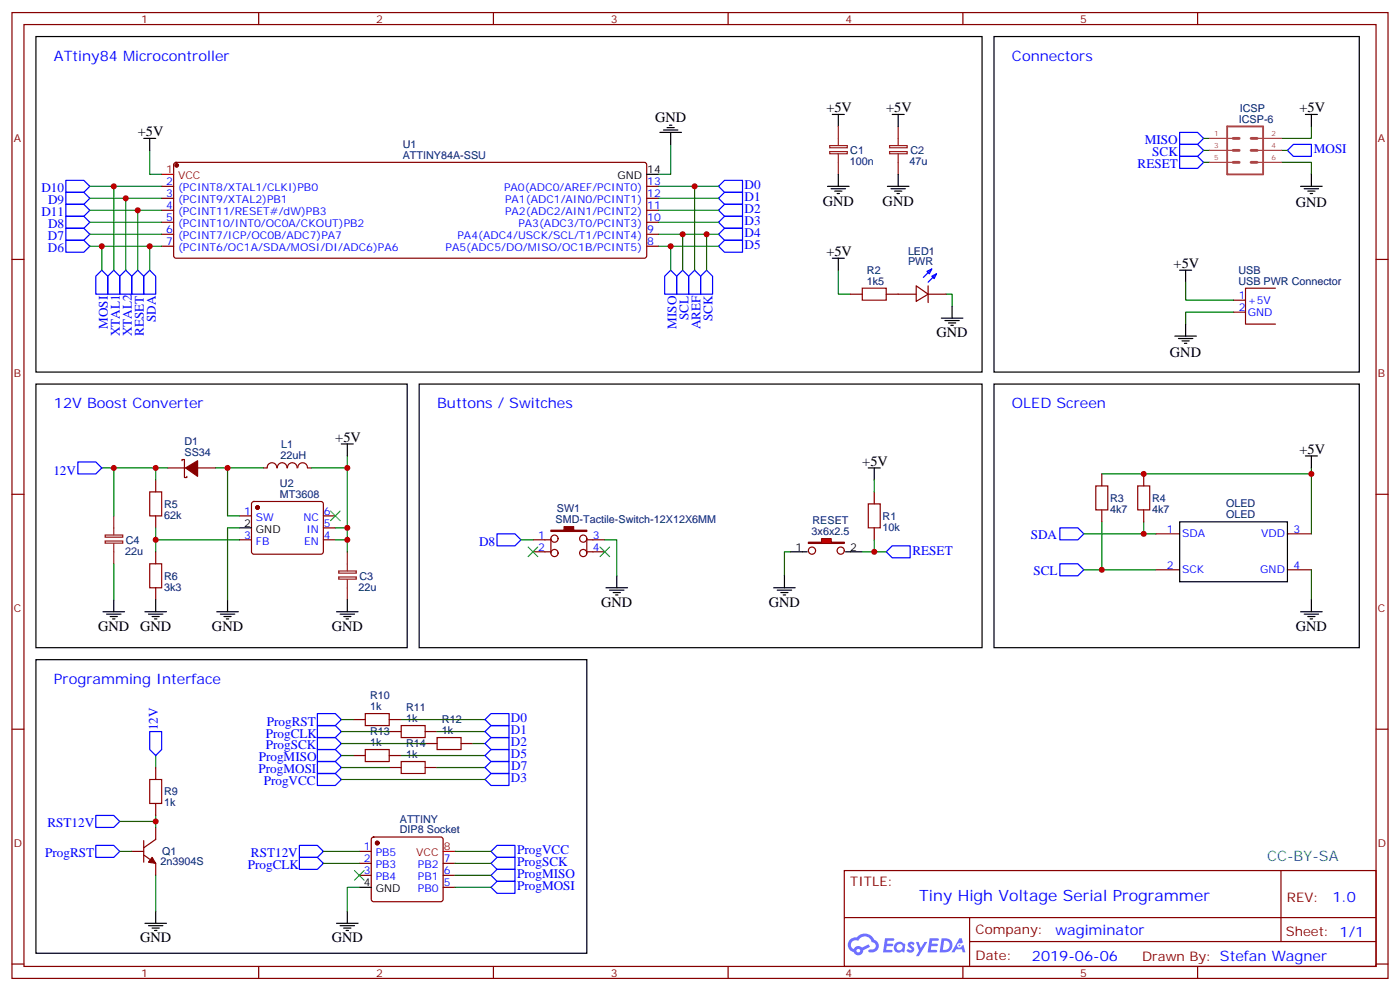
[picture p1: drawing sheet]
<svg xmlns="http://www.w3.org/2000/svg" width="412mm" height="292mm" viewBox="0 0 412 292" stroke-linecap="round" stroke-linejoin="round" font-family="sans-serif">
<g fill="none" stroke="#870000" stroke-width=".35">
<path d="M3.5 3.7h405.4v284.3h-405.4zM7.1 7.2h398.2v277.3h-398.2zM76.2 3.7v3.5M145.3 3.7v3.5M214.5 3.7v3.5M283.6 3.7v3.5M352.8 3.7v3.5M3.5 76.4h3.6M405.3 76.4h3.6M3.5 145.5h3.6M405.3 145.5h3.6M3.5 214.7h3.6"/>
<path d="M405.3 214.7h3.6M248.7 256.3h156.6v28.2h-156.6zM377.3 256.3v20.9M248.7 270.1h156.5M285.6 277.2h119.6M285.6 270.1v14.2M3.5 283.8h3.6M76.2 284.5v3.5M145.3 284.5v3.5M214.5 284.5v3.5M283.6 284.5v3.5M352.8 284.5v3.5"/>
<path d="M405.3 283.8h3.6"/>
</g>
<g fill="#5487ff">
<path d="M267.7 277.5a1.22 1.22 0 0 1 1.7 .2l-.4 .6a.47 .47 0 0 0-.3-.4 .47 .47 0 0 0-.5 .2l.1 .2a1.14 1.14 0 0 1 .8 1.8 1.14 1.14 0 0 1-1.9 0l-.2-.2 .5-.6 .7 .5a.29 .29 0 0 0 .3-.3 .29 .29 0 0 0-.2-.3 1.04 1.04 0 0 1-.6-1.7z"/>
<path d="M260.7 276.2h2.4l.3 .2-.2 .5-1.8 .1-.1 .8h1.5l.3 .4-.3 .4h-1.6l-.2 1.1h1.7l.2 .3-.2 .3-2.6 .1z"/>
<path d="M273.8 276.2h2.4l.3 .2-.1 .5-1.8 .1-.2 .8h1.6l.3 .4-.4 .4-1.6-.1-.1 1.1 1.7 .1 .2 .3-.2 .3-2.6 .1z"/>
<path d="M282.6 276.2h.7l.3 1.3-.6 .3a.69 .69 0 0 0-1 .3 .69 .69 0 0 0 .4 .9 .69 .69 0 0 0 .9-.6l.5-.2 .6 2.2h-.8l-.2-.9h-1.8l-.5 .9h-.8z"/>
<path d="M269.8 277.3h.8l.6 1.8 1.1-1.8h.9l-2.6 4.2h-.8l.9-1.5z"/>
<path d="M277.4 276.2l-.6 4.2h1.3a2.11 2.11 0 0 0 2.5-2.1 2.11 2.11 0 0 0-2.5-2.1zM278.1 277a1.39 1.39 0 0 1 1.7 1.4 1.39 1.39 0 0 1-1.8 1.2h-.3z"/>
<path d="M263.7 277.8a1.54 1.54 0 0 0-.1 2.2 1.54 1.54 0 0 0 2.2 .1l.6 .3 .3-2.3-.2-.3h-.4a1.49 1.49 0 0 0-2.4 0zM264 278.8a.94 .94 0 0 1 1.8 0 .94 .94 0 0 1-1.8 0z"/>
<path d="M250.4 276.6a2.18 2.18 0 0 0 1.1 3.7 1.44 1.44 0 0 0 1.6 .9 1.44 1.44 0 0 0 1.2-1.4l2-1.1-.5-.7-1.9 1a1.47 1.47 0 0 0-2.4 .4 1.39 1.39 0 0 1-.7-1.9 1.39 1.39 0 0 1 2-.5 2.12 2.12 0 0 1 2.2-1.3 2.12 2.12 0 0 1 1.9 1.7 1.14 1.14 0 0 1 1.1 1.4 1.14 1.14 0 0 1-1.7 .7 .43 .43 0 0 0-.5 .4 .43 .43 0 0 0 .4 .5 1.98 1.98 0 0 0 2.5-1.2 1.98 1.98 0 0 0-1.2-2.6 3.1 3.1 0 0 0-5.3-.6l-.9 .1zM252.3 279.9a.55 .55 0 0 1 1.1 0 .55 .55 0 0 1-1.1 0z"/>
<circle cx="282.6" cy="278.3" r=".26"/>
</g>
<g fill="none" stroke="#870000" stroke-width=".35">
<path d="M47.6 54.9h3.6M47.6 58.4h3.6M51.4 48l.5-.2h137.9l.5 .2 .2 .5v26.8l-.2 .5-.5 .2h-137.9l-.5-.2-.2-.5v-26.8zM190.5 54.9h3.5M190.5 58.4h3.5M47.6 61.9h3.6M47.6 65.4h3.6M47.6 69h3.6M47.6 72.5h3.6M190.5 61.9h3.5M190.5 65.4h3.5M190.5 69h3.5"/>
<path d="M190.5 72.5h3.5M250.5 86.6h3.5M261.1 86.6h8.8M269.9 84.1l3.5 2.5-3.5 2.1zM273.4 86.6h5.3M273.4 84.1v5M157 158.9h5.3M162.3 158.6v4.2M172.9 158.9h5.3M172.9 158.6v4.2M340.4 157.2h7.1M379.2 157.2h7.1"/>
<path d="M157 162.5h5.3M172.9 162.5h5.3M340.4 167.7h7.1M379.2 167.7h7.1M104.1 211.8h3.5M114.7 211.8h3.5M114.7 215.4h3.5M125.2 215.4h3.6M125.2 218.9h3.6M135.8 218.9h3.5M104.1 222.4h3.5M114.7 222.4h3.5"/>
<path d="M114.7 226h3.5M125.2 226h3.6M38.8 250.6h3.5M42.3 251.7l3.6 2.5v3.5M42.3 247.5v6.3M45.9 243.6v3.5l-3.6 2.5M105.8 250.6h3.6M105.8 254.2h3.6M105.8 257.7h3.6M109.6 246.6l.5-.2h19.7l.5 .2 .2 .5v17.7l-.2 .5-.5 .2h-19.7l-.5-.3-.2-.4v-17.7zM130.5 254.2h3.6M130.5 257.7h3.6"/>
<path d="M130.5 261.2h3.6"/>
<circle cx="163.3" cy="158.6" r="1.06"/>
<circle cx="171.8" cy="158.6" r="1.06"/>
<circle cx="163.3" cy="162.8" r="1.06"/>
<circle cx="171.8" cy="162.8" r="1.06"/>
</g>
<g fill="#870000" stroke="#870000" stroke-width=".35">
<path d="M44.8 252.4l1.1 1.8-2.2-.4z"/>
<path d="M162.3 156.1h3.9v-1.1h2.8v1.1h3.9v.4h-10.6z"/>
<circle cx="52" cy="48.7" r=".53"/>
<circle cx="111.1" cy="248.2" r=".53"/>
</g>
<path d="M47.6 51.3h3.6M130.5 250.6h3.6" fill="none" stroke="#f00" stroke-width=".35"/>
<g fill="none" stroke="#000" stroke-width=".35">
<path d="M245.2 33.7h3.5M246.9 33.7v3.5M262.8 33.7h3.5M264.6 33.7v3.5M384.5 33.7h3.6M386.3 33.7v3.5M42.3 40.7h3.6M44.1 40.7v3.6M190.5 51.3h3.5M245.2 76h3.5M246.9 76v3.6M347.5 79.6h3.5"/>
<path d="M349.2 79.6v3.5M255.8 137.8h3.5M257.5 137.8v3.5M384.5 134.2h3.6M386.3 134.2v3.6M347.5 153.6h31.7v17.7h-31.7zM178.5 173h6.4M179.6 173.7h4.2M180.6 174.4h2.1M181.3 175.2h.7M181.7 169.5v3.5M232.8 162.5h3.6"/>
<path d="M250.5 162.5h3.5M42.7 271.8h6.3M43.7 272.5h4.3M44.8 273.2h2.1M45.5 273.9h.7M45.9 268.3v3.5M99.1 271.8h6.4M100.2 272.5h4.2M101.2 273.2h2.2M102 273.9h.7M102.3 268.3v3.5M105.8 261.2h3.6"/>
</g>
<g fill="none" stroke="#008700" stroke-width=".35">
<path d="M386.3 37.2v3.5h-8.8M26.5 54.9h21.1M26.5 58.4h21.1M33.5 54.9v24.7M37 58.4v21.2M44.1 44.3v7h3.5M194 54.9h17.7M194 58.4h17.7M197.6 42.5v8.8h-3.6M204.6 54.9v24.7M354.5 47.8h1.8M354.5 44.3h1.8"/>
<path d="M354.5 40.7h1.8M377.5 47.8h8.8v3.5M377.5 44.3h1.7M26.5 61.9h21.1M26.5 65.4h21.1M26.5 69h21.1M26.5 72.5h21.1M30 72.5v7.1M40.6 61.9v17.7M44.1 72.5v7.1M194 61.9h17.7M194 65.4h17.7"/>
<path d="M194 69h17.7M194 72.5h17.7M197.6 72.5v7.1M201.1 69v10.6M208.1 69v10.6M246.9 79.6v7h3.6M278.7 86.6h1.8v3.5M324.6 139.5h61.7M386.3 137.8v19.4M153.5 158.9h3.5M178.2 158.9h3.5v10.6M319.3 157.2h21.1"/>
<path d="M324.6 153.6v14.1M336.9 153.6v3.6M319.3 167.7h21.1M386.3 167.7v8.9M100.5 211.8h3.6M100.5 215.4h14.2M100.5 218.9h24.7M118.2 211.8h24.7M128.8 215.4h14.1M139.3 218.9h3.6M45.9 222.4v3.6M100.5 222.4h3.6"/>
<path d="M100.5 226h14.2M118.2 222.4h24.7M128.8 226h14.1M35.3 250.6h3.5M35.3 241.8h10.6M45.9 240.1v3.5M95.2 250.6h10.6M95.2 254.2h10.6M134.1 250.6h10.5M134.1 254.2h10.5M134.1 257.7h10.5M105.8 261.2h-3.5v7.1"/>
<path d="M134.1 261.2h10.5"/>
</g>
<g fill="none" stroke="#00f" stroke-width=".35">
<path d="M347.5 39h5.3l1.7 1.7-1.7 1.8h-5.3zM19.4 53.1h5.3l1.8 1.8-1.8 1.7h-5.3zM19.4 56.6h5.3l1.8 1.8-1.8 1.7h-5.3zM211.7 54.9l1.7-1.8h5.3v3.5h-5.3zM211.7 58.4l1.7-1.8h5.3v3.5h-5.3zM347.5 46h5.3l1.7 1.8-1.7 1.8h-5.3zM347.5 42.5h5.3l1.7 1.8-1.7 1.7h-5.3zM379.2 44.3l1.8-1.8h5.3v3.5h-5.3zM19.4 63.7h5.3l1.8 1.7-1.8 1.8h-5.3zM19.4 60.1h5.3l1.8 1.8-1.8 1.8h-5.3zM19.4 70.7h5.3l1.8 1.8-1.8 1.8h-5.3zM19.4 67.2h5.3l1.8 1.8-1.8 1.7h-5.3z"/>
<path d="M30 79.6l1.7 1.7v5.3h-3.5v-5.3zM33.5 79.6l1.8 1.7v5.3h-3.6v-5.3zM37 79.6l1.8 1.7v5.3h-3.5v-5.3zM40.6 79.6l1.7 1.7v5.3h-3.5v-5.3zM44.1 79.6l1.8 1.7v5.3h-3.6v-5.3zM197.6 79.6l1.7 1.7v5.3h-3.5v-5.3zM201.1 79.6l1.7 1.7v5.3h-3.5v-5.3zM204.6 79.6l1.8 1.7v5.3h-3.6v-5.3zM208.1 79.6l1.8 1.7v5.3h-3.5v-5.3zM211.7 61.9l1.7-1.8h5.3v3.6h-5.3zM211.7 69l1.7-1.8h5.3v3.5h-5.3zM211.7 72.5l1.7-1.8h5.3v3.6h-5.3z"/>
<path d="M213.4 63.7h5.3v3.5h-5.3l-1.7-1.8zM273 79.9l1.5-.7-.7 1.4zM274.5 79.2l-2.5 2.5M274.5 81.3l1.4-.7-.7 1.4zM275.9 80.6l-2.5 2.5M146.4 157.2h5.3l1.8 1.7-1.8 1.8h-5.3zM312.2 155.4h5.3l1.8 1.8-1.8 1.7h-5.3zM312.2 166h5.3l1.8 1.7-1.8 1.8h-5.3zM44.1 215.4h3.5v5.3l-1.7 1.7-1.8-1.7zM93.5 210.1h5.3l1.7 1.7-1.7 1.8h-5.3zM93.5 213.6h5.3l1.7 1.8-1.7 1.7h-5.3zM93.5 217.1h5.3l1.7 1.8-1.7 1.8h-5.3z"/>
<path d="M142.9 211.8l1.7-1.7h5.3v3.5h-5.3zM142.9 218.9l1.7-1.8h5.3v3.6h-5.3zM144.6 213.6h5.3v3.5h-5.3l-1.7-1.7zM93.5 220.7h5.3l1.7 1.7-1.7 1.8h-5.3zM93.5 224.2h5.3l1.7 1.8-1.7 1.7h-5.3zM93.5 227.7h5.3l1.7 1.8-1.7 1.7h-5.3zM142.9 229.5l1.7-1.8h5.3v3.5h-5.3zM142.9 222.4l1.7-1.7h5.3v3.5h-5.3zM142.9 226l1.7-1.8h5.3v3.5h-5.3zM28.2 240.1h5.3l1.8 1.7-1.8 1.8h-5.3zM28.2 248.9h5.3l1.8 1.7-1.8 1.8h-5.3zM88.2 248.9h5.3l1.7 1.7-1.7 1.8h-5.3z"/>
<path d="M88.2 252.4h5.3l1.7 1.8-1.7 1.7h-5.3zM144.6 254.2l1.8-1.8h5.3v3.5h-5.3zM144.6 257.7l1.8-1.8h5.3v3.6h-5.3zM146.4 248.9h5.3v3.5h-5.3l-1.8-1.8zM144.6 261.2l1.8-1.7h5.3v3.5h-5.3z"/>
</g>
<path d="M361.5 37.2h10.6v14.1h-10.6z" fill="none" stroke="#a64a4a" stroke-width=".56"/>
<path d="M363.2 47.8h1.8M363.2 44.3h1.8M363.2 40.7h1.8M368.5 47.8h1.8M368.5 44.3h1.8M368.5 40.7h1.8" fill="none" stroke="#a64a4a" stroke-width=".85"/>
<path d="M356.3 40.7h7M356.3 44.3h7M356.3 47.8h7M370.5 40.7h7M370.5 44.3h7M370.5 47.8h7" fill="none" stroke="#a64a4a" stroke-width=".35"/>
<path d="M264.6 37.2v5.7M262 44.6h5.2v.7h-5.2zM262 42.9h5.2v.6h-5.2zM264.6 45.3v6" fill="none" stroke="#8c2424" stroke-width=".35"/>
<path d="M254 84.8h7.1v3.6h-7.1zM107.6 210.1h7.1v3.5h-7.1zM118.2 213.6h7v3.5h-7zM128.8 217.1h7v3.6h-7zM107.6 220.7h7.1v3.5h-7.1zM118.2 224.2h7v3.5h-7z" fill="none" stroke="#a10000" stroke-width=".35"/>
<path d="M238.1 159.6h3.9v-1h2.8v1h3.9v.4h-10.6z" fill="#f00" stroke="#870000" stroke-width=".35"/>
<g fill="none" stroke="#870000" stroke-width=".35">
<path d="M363.4 88.4h3.5M363.4 91.9h3.5M375.7 84.8h-8.8v10.6h8.8M49.4 137.8h5.3M53.6 135.6v-.3h.7v5.3h.7v-.4M58.2 137.8h5.3M77.6 137.8h1.1M78.7 137.7a1.41 1.41 0 0 1 1.4-1.5 1.41 1.41 0 0 1 1.4 1.5M81.7 137.7a1.41 1.41 0 0 1 1.4-1.5 1.41 1.41 0 0 1 1.4 1.5M84.7 137.7a1.41 1.41 0 0 1 1.4-1.5 1.41 1.41 0 0 1 1.4 1.5M87.7 137.7a1.41 1.41 0 0 1 1.4-1.5 1.41 1.41 0 0 1 1.4 1.5M90.7 137.8h1"/>
<path d="M324.6 139.5v3.6M336.9 139.5v3.6M45.9 141.3v3.5M45.9 151.9v3.5M70.6 151.9h3.5M70.6 158.9h3.5M74.3 147.8l.5-.2h19.7l.5 .2 .2 .5v14.4l-.7 .5-20-.1-.4-.6v-14.2zM95.2 151.9h3.6M95.2 158.9h3.6M95.2 155.4h3.6M257.5 144.8v3.5M257.5 155.4v3.5"/>
<path d="M324.6 150.1v3.5M336.9 150.1v3.5M45.9 162.5v3.5M45.9 173v3.6M45.9 226v3.5M45.9 236.5v3.6"/>
<circle cx="239.2" cy="162.1" r="1.06"/>
<circle cx="247.7" cy="162.1" r="1.06"/>
</g>
<g fill="none" stroke="#000" stroke-width=".35">
<path d="M10.6 10.8h278.7v98.7h-278.7zM292.8 10.8h107.6v98.7h-107.6zM194.4 39h6.3M195.4 38.3h4.3M196.5 37.6h2.1M197.2 36.9h.7M197.6 39v3.5M243.8 54.9h6.3M244.8 55.6h4.3M245.9 56.3h2.1M246.6 57h.7M246.9 51.3v3.6"/>
<path d="M261.4 54.9h6.4M262.5 55.6h4.2M263.5 56.3h2.1M264.2 57h.7M264.6 51.3v3.6M383.1 54.9h6.4M384.2 55.6h4.2M385.2 56.3h2.1M385.9 57h.7M386.3 51.3v3.6M277.3 93.7h6.3M278.3 94.4h4.3"/>
<path d="M279.4 95.1h2.1M280.1 95.8h.7M280.5 90.1v3.6M346.1 99h6.3M347.1 99.7h4.3M349.2 95.4v3.6M10.6 113.1h109.3v77.6h-109.3zM123.5 113.1h165.8v77.6h-165.8zM292.8 113.1h107.6v77.6h-107.6zM348.2 100.4h2.1M348.9 101.1h.7M100.5 130.7h3.6"/>
<path d="M102.3 130.7v3.5M70.6 155.4h3.5M33.5 176.6v3.5M45.9 176.6v3.5M67 176.6v3.5M102.3 176.6v3.5M227.9 173h6.3M229 173.7h4.2M230 174.4h2.1M230.7 175.2h.7M231.1 169.5v3.5M236.4 162.5h1.4"/>
<path d="M249.1 162.5h1.4M386.3 176.6v3.5M10.6 194.2h162.3v86.4h-162.3zM30.3 180.1h6.4M31.4 180.8h4.2M32.5 181.5h2.1M33.2 182.2h.7M42.7 180.1h6.3M43.7 180.8h4.3M44.8 181.5h2.1M45.5 182.2h.7M63.9 180.1h6.3"/>
<path d="M64.9 180.8h4.2M66 181.5h2.1M66.7 182.2h.7M99.1 180.1h6.4M100.2 180.8h4.2M101.2 181.5h2.2M102 182.2h.7M383.1 180.1h6.4M384.2 180.8h4.2M385.2 181.5h2.1M385.9 182.2h.7"/>
</g>
<path d="M22.9 136h5.3l1.8 1.8-1.8 1.7h-5.3zM261.1 162.5l1.7-1.8h5.3v3.5h-5.3z" fill="none" stroke="#00f" stroke-width=".35"/>
<g fill="none" stroke="#008700" stroke-width=".35">
<path d="M349.2 83.1v5.3h14.2M363.4 91.9h-14.2v3.5M30 137.8h19.4M33.5 137.8v14.1M45.9 137.8v3.5M63.5 137.8h14.1M67 137.8v14.1h3.6M102.3 134.2v3.6h-10.6M102.3 137.8v17.6h-3.5M45.9 155.4v7.1M45.9 158.9h24.7M70.6 155.4h-3.6v21.2"/>
<path d="M98.8 158.9h3.5M102.3 155.4v7.1M257.5 141.3v3.5M257.5 158.9v3.6M33.5 166v10.6M232.8 162.5h-1.7v7M254 162.5h7.1M100.5 229.5h42.4M45.9 257.7v10.6"/>
</g>
<path d="M44.1 144.8h3.5v7.1h-3.5zM255.8 148.3h3.5v7.1h-3.5zM322.8 143.1h3.5v7h-3.5zM335.1 143.1h3.6v7h-3.6zM44.1 166h3.5v7h-3.5zM44.1 229.5h3.5v7h-3.5z" fill="none" stroke="#a10000" stroke-width=".35"/>
<path d="M246.9 37.2v5.7M244.4 44.6h5.2v.7h-5.2zM244.4 42.9h5.2v.6h-5.2zM246.9 45.3v6M31 159.3h5.2v.6h-5.2zM31 157.5h5.2v.7h-5.2zM33.5 151.9v5.6M33.5 160v6M99.8 169.9h5.2v.6h-5.2zM99.8 168.1h5.2v.6h-5.2zM102.3 162.5v5.6M102.3 170.6v6" fill="none" stroke="#8c2424" stroke-width=".35"/>
<g fill="#870000" stroke="#870000" stroke-width=".35">
<path d="M54.7 137.8l3.5-2.2v4.6z"/>
<circle cx="75.8" cy="149.4" r=".53"/>
</g>
<path d="M97.4 150.5l2.8 2.8M100.2 150.5l-2.8 2.8M155.6 161l2.8 2.9M158.4 161l-2.8 2.9M176.7 161l2.9 2.9M179.6 161l-2.9 2.9M104.4 256.3l2.8 2.8M107.2 256.3l-2.8 2.8" fill="none" stroke="#3c3" stroke-width=".35"/>
<g fill="#c00">
<circle cx="102.3" cy="137.8" r=".88"/>
<circle cx="33.5" cy="137.8" r=".88"/>
<circle cx="102.3" cy="155.4" r=".88"/>
<circle cx="45.9" cy="158.9" r=".88"/>
<circle cx="45.9" cy="137.8" r=".88"/>
<circle cx="336.9" cy="157.2" r=".88"/>
<circle cx="30" cy="72.5" r=".88"/>
<circle cx="204.6" cy="54.9" r=".88"/>
<circle cx="197.6" cy="72.5" r=".88"/>
<circle cx="33.5" cy="54.9" r=".88"/>
<circle cx="40.6" cy="61.9" r=".88"/>
<circle cx="44.1" cy="72.5" r=".88"/>
<circle cx="37" cy="58.4" r=".88"/>
<circle cx="201.1" cy="69" r=".88"/>
<circle cx="208.1" cy="69" r=".88"/>
<circle cx="386.3" cy="139.5" r=".88"/>
<circle cx="324.6" cy="167.7" r=".88"/>
<circle cx="45.9" cy="241.8" r=".88"/>
<circle cx="257.5" cy="162.5" r=".88"/>
<circle cx="336.9" cy="139.5" r=".88"/>
<circle cx="67" cy="137.8" r=".88"/>
<circle cx="102.3" cy="158.9" r=".88"/>
</g>
<text font-size="4.6" fill="#00f" x="270.8" y="265.3">Tiny High Voltage Serial Programmer</text>
<g font-size="4.2" fill="#00f">
<text x="15.9" y="17.8">ATtiny84 Microcontroller</text>
<text x="298.1" y="17.8">Connectors</text>
<text x="15.9" y="120.1">12V Boost Converter</text>
<text x="128.8" y="120.1">Buttons / Switches</text>
<text x="298.1" y="120.1">OLED Screen</text>
<text x="15.9" y="201.3">Programming Interface</text>
<text x="392.5" y="265.6">1.0</text>
<text x="310.9" y="275.1">wagiminator</text>
<text x="304" y="282.9">2019-06-06</text>
</g>
<g font-size="4.2">
<text x="193" y="35.8">GND</text>
<text x="243.4" y="33">+5V</text>
<text x="261.1" y="33">+5V</text>
<text x="382.8" y="33">+5V</text>
<text x="40.6" y="40">+5V</text>
<text x="242.4" y="60.5">GND</text>
<text x="260" y="60.5">GND</text>
<text x="381.7" y="60.9">GND</text>
<text x="243.4" y="75.3">+5V</text>
<text x="345.7" y="78.8">+5V</text>
<text x="275.9" y="99.3">GND</text>
<text x="344.6" y="105">GND</text>
<text x="98.8" y="130">+5V</text>
<text x="254" y="137.1">+5V</text>
<text x="382.8" y="133.5">+5V</text>
<text x="177.1" y="178.7">GND</text>
<text x="226.5" y="178.7">GND</text>
<text x="28.9" y="185.7">GND</text>
<text x="41.3" y="185.7">GND</text>
<text x="62.4" y="185.7">GND</text>
<text x="97.7" y="185.7">GND</text>
<text x="381.7" y="185.7">GND</text>
<text x="41.3" y="277.5">GND</text>
<text x="97.7" y="277.5">GND</text>
</g>
<text font-size="4.2" fill="#0099b0" x="373.2" y="253.5">CC-BY-SA</text>
<g font-size="3.9" fill="#00f">
<text x="337.3" y="42.5">MISO</text>
<text x="339.4" y="46">SCK</text>
<text x="387" y="45.1">MOSI</text>
<text x="335.1" y="49.6">RESET</text>
<text x="12.2" y="56.6">D10</text>
<text x="219.3" y="55.7">D0</text>
<text x="219.3" y="59.2">D1</text>
<text x="12.2" y="63.7">D11</text>
<text x="14.1" y="60.1">D9</text>
<text x="219.3" y="62.8">D2</text>
<text x="14.1" y="70.7">D7</text>
<text x="14.1" y="67.2">D8</text>
<text x="219.3" y="66.3">D3</text>
<text x="219.3" y="69.8">D4</text>
<text x="14.1" y="74.3">D6</text>
<text x="219.3" y="73.3">D5</text>
<text x="45.9" y="94.9" transform="rotate(-90 45.9 94.9)">SDA</text>
<text x="202.9" y="94.2" transform="rotate(-90 202.9 94.2)">SCL</text>
<text x="209.9" y="94.6" transform="rotate(-90 209.9 94.6)">SCK</text>
<text x="31.8" y="96.8" transform="rotate(-90 31.8 96.8)">MOSI</text>
<text x="35.3" y="99" transform="rotate(-90 35.3 99)">XTAL1</text>
<text x="38.8" y="99" transform="rotate(-90 38.8 99)">XTAL2</text>
<text x="42.3" y="98.9" transform="rotate(-90 42.3 98.9)">RESET</text>
<text x="199.3" y="96.8" transform="rotate(-90 199.3 96.8)">MISO</text>
<text x="206.4" y="97" transform="rotate(-90 206.4 97)">AREF</text>
<text x="15.7" y="139.7">12V</text>
<text x="141.1" y="160.7">D8</text>
<text x="303.6" y="158.7">SDA</text>
<text x="268.8" y="163.3">RESET</text>
<text x="304.4" y="169.2">SCL</text>
<text x="46.4" y="214.9" transform="rotate(-90 46.4 214.9)">12V</text>
<text x="78.6" y="213.6">ProgRST</text>
<text x="150.5" y="212.7">D0</text>
<text x="78.3" y="220.5">ProgSCK</text>
<text x="78.3" y="217.1">ProgCLK</text>
<text x="150.5" y="216.2">D1</text>
<text x="150.5" y="219.8">D2</text>
<text x="76.2" y="227.6">ProgMOSI</text>
<text x="76.2" y="224.1">ProgMISO</text>
<text x="150.5" y="223.3">D5</text>
<text x="150.6" y="226.7">D7</text>
<text x="77.7" y="231.1">ProgVCC</text>
<text x="150.5" y="230.3">D3</text>
<text x="14" y="243.6">RST12V</text>
<text x="152.4" y="251.4">ProgVCC</text>
<text x="13.3" y="252.4">ProgRST</text>
<text x="73" y="255.9">ProgCLK</text>
<text x="73.9" y="252.4">RST12V</text>
<text x="152.3" y="254.9">ProgSCK</text>
<text x="152.4" y="258.4">ProgMISO</text>
<text x="152.4" y="261.9">ProgMOSI</text>
</g>
<g font-size="3.9" fill="#800">
<text x="250.5" y="260.9">TITLE:</text>
<text x="379.1" y="265.6">REV:</text>
<text x="287.4" y="275.1">Company:</text>
<text x="378.7" y="275.7">Sheet: 1/1</text>
<text x="287.4" y="282.8">Date:</text>
<text x="336.4" y="282.8">Drawn By: Stefan Wagner</text>
</g>
<g font-size="3.2" fill="#800">
<text x="41.6" y="6.7">1</text>
<text x="110.8" y="6.7">2</text>
<text x="179.9" y="6.7">3</text>
<text x="249.1" y="6.7">4</text>
<text x="318.2" y="6.7">5</text>
<text x="4.1" y="41.8">A</text>
<text x="405.9" y="41.8">A</text>
<text x="4.1" y="110.9">B</text>
<text x="405.9" y="110.9">B</text>
<text x="4.1" y="180.1">C</text>
<text x="405.9" y="180.1">C</text>
<text x="4.1" y="249.2">D</text>
<text x="405.9" y="249.2">D</text>
<text x="41.6" y="287.5">1</text>
<text x="110.8" y="287.5">2</text>
<text x="179.9" y="287.5">3</text>
<text x="249.1" y="287.5">4</text>
<text x="318.2" y="287.5">5</text>
</g>
<g font-size="3.2" fill="#000080">
<text x="365.2" y="32.9">ICSP</text>
<text x="364.9" y="36.2">ICSP-6</text>
<text x="118.6" y="46.7">ATTINY84A-SSU</text>
<text x="118.6" y="43.5">U1</text>
<text x="250.5" y="45.4">C1</text>
<text x="268.2" y="45.4">C2</text>
<text x="250.3" y="48.6">100n</text>
<text x="267.9" y="48.6">47u</text>
<text x="267.5" y="75">LED1</text>
<text x="255.4" y="83.8">1k5</text>
<text x="255.4" y="80.6">R2</text>
<text x="267.5" y="78.1">PWR</text>
<text x="364.8" y="83.8">USB PWR Connector</text>
<text x="364.8" y="80.6">USB</text>
<text x="54.3" y="131">D1</text>
<text x="82.9" y="131.9">L1</text>
<text x="54.3" y="134.2">SS34</text>
<text x="82.6" y="135.2">22uH</text>
<text x="82.5" y="143.4">U2</text>
<text x="48.3" y="149.5">R5</text>
<text x="82.5" y="146.6">MT3608</text>
<text x="327" y="147.7">R3</text>
<text x="339.4" y="147.7">R4</text>
<text x="361.2" y="149.4">OLED</text>
<text x="48.3" y="152.7">62k</text>
<text x="163.7" y="154">SMD-Tactile-Switch-12X12X6MM</text>
<text x="164" y="150.8">SW1</text>
<text x="239.3" y="154.3">RESET</text>
<text x="260" y="153">R1</text>
<text x="327" y="150.9">4k7</text>
<text x="339.4" y="150.9">4k7</text>
<text x="361.2" y="152.6">OLED</text>
<text x="37" y="160.1">C4</text>
<text x="239.1" y="157.5">3x6x2.5</text>
<text x="260" y="156.2">10k</text>
<text x="36.9" y="163.2">22u</text>
<text x="48.3" y="173.9">3k3</text>
<text x="48.3" y="170.6">R6</text>
<text x="105.6" y="173.9">22u</text>
<text x="105.9" y="170.6">C3</text>
<text x="109" y="209">1k</text>
<text x="109" y="205.9">R10</text>
<text x="119.6" y="209.4">R11</text>
<text x="119.6" y="212.5">1k</text>
<text x="130.2" y="213">R12</text>
<text x="109" y="219.6">1k</text>
<text x="109" y="216.5">R13</text>
<text x="119.6" y="220">R14</text>
<text x="130.2" y="216.1">1k</text>
<text x="119.6" y="223.1">1k</text>
<text x="48.3" y="237.3">1k</text>
<text x="48.3" y="234.2">R9</text>
<text x="117.8" y="245.4">DIP8 Socket</text>
<text x="117.8" y="242.2">ATTINY</text>
<text x="47.7" y="251.8">Q1</text>
<text x="47.3" y="254.8">2n3904S</text>
</g>
<g font-size="3.2" fill="#f00">
<text x="49" y="51">1</text>
<text x="52.5" y="52.7">VCC</text>
<text x="130.7" y="250.3">8</text>
<text x="122.6" y="252.1">VCC</text>
</g>
<g font-size="3.2">
<text x="181.9" y="52.7">GND</text>
<text x="190.7" y="51">14</text>
<text x="71.9" y="155">2</text>
<text x="75.4" y="156.8">GND</text>
<text x="234.3" y="162.1">1</text>
<text x="250.5" y="162.1">2</text>
<text x="107.2" y="260.9">4</text>
<text x="110.7" y="262.6">GND</text>
</g>
<g font-size="3.2" fill="#00f">
<text x="49" y="54.5">2</text>
<text x="49" y="58">3</text>
<text x="52.5" y="56.3">(PCINT8/XTAL1/CLKI)PB0</text>
<text x="52.5" y="59.8">(PCINT9/XTAL2)PB1</text>
<text x="148.5" y="56.3">PA0(ADC0/AREF/PCINT0)</text>
<text x="148.8" y="59.8">PA1(ADC1/AIN0/PCINT1)</text>
<text x="190.7" y="58">12</text>
<text x="190.7" y="54.5">13</text>
<text x="49" y="61.6">4</text>
<text x="49" y="65.1">5</text>
<text x="52.5" y="63.3">(PCINT11/RESET#/dW)PB3</text>
<text x="148.8" y="63.3">PA2(ADC2/AIN1/PCINT2)</text>
<text x="190.7" y="65.1">10</text>
<text x="190.7" y="61.6">11</text>
<text x="49" y="68.6">6</text>
<text x="52.5" y="66.9">(PCINT10/INT0/OC0A/CKOUT)PB2</text>
<text x="52.5" y="70.4">(PCINT7/ICP/OC0B/ADC7)PA7</text>
<text x="134.8" y="70.4">PA4(ADC4/USCK/SCL/T1/PCINT4)</text>
<text x="152.7" y="66.9">PA3(ADC3/T0/PCINT3)</text>
<text x="190.7" y="68.6">9</text>
<text x="49" y="72.1">7</text>
<text x="52.5" y="73.9">(PCINT6/OC1A/SDA/MOSI/DI/ADC6)PA6</text>
<text x="131.3" y="73.9">PA5(ADC5/DO/MISO/OC1B/PCINT5)</text>
<text x="190.7" y="72.1">8</text>
<text x="364.9" y="88">1</text>
<text x="367.6" y="89.4">+5V</text>
<text x="364.9" y="91.5">2</text>
<text x="367.6" y="93">GND</text>
<text x="71.9" y="151.5">1</text>
<text x="75.4" y="153.3">SW</text>
<text x="89.4" y="153.3">NC</text>
<text x="95.4" y="155">5</text>
<text x="95.4" y="151.5">6</text>
<text x="71.9" y="158.6">3</text>
<text x="75.4" y="160.3">FB</text>
<text x="89.6" y="160.3">EN</text>
<text x="90.2" y="156.8">IN</text>
<text x="95.4" y="158.6">4</text>
<text x="158.5" y="158.6">1</text>
<text x="174.6" y="158.6">3</text>
<text x="343.7" y="156.8">1</text>
<text x="348.2" y="158.2">SDA</text>
<text x="371.5" y="158.2">VDD</text>
<text x="381" y="156.8">3</text>
<text x="158.5" y="162.1">2</text>
<text x="174.6" y="162.1">4</text>
<text x="343.7" y="167.4">2</text>
<text x="381" y="167.4">4</text>
<text x="348.2" y="168.8">SCK</text>
<text x="371.2" y="168.8">GND</text>
<text x="107.2" y="250.3">1</text>
<text x="107.2" y="253.8">2</text>
<text x="107.2" y="257.4">3</text>
<text x="110.7" y="252.1">PB5</text>
<text x="110.7" y="255.6">PB3</text>
<text x="123.1" y="255.6">PB2</text>
<text x="130.7" y="257.4">6</text>
<text x="130.7" y="253.8">7</text>
<text x="110.7" y="259.1">PB4</text>
<text x="123.1" y="262.6">PB0</text>
<text x="123.1" y="259.1">PB1</text>
<text x="130.7" y="260.9">5</text>
</g>
<g font-size="2.1" fill="#a54b4b">
<text x="357.6" y="40.1">1</text>
<text x="374.6" y="40.1">2</text>
<text x="357.6" y="43.6">3</text>
<text x="357.6" y="47.1">5</text>
<text x="374.6" y="43.6">4</text>
<text x="374.6" y="47.1">6</text>
</g>
</svg>
